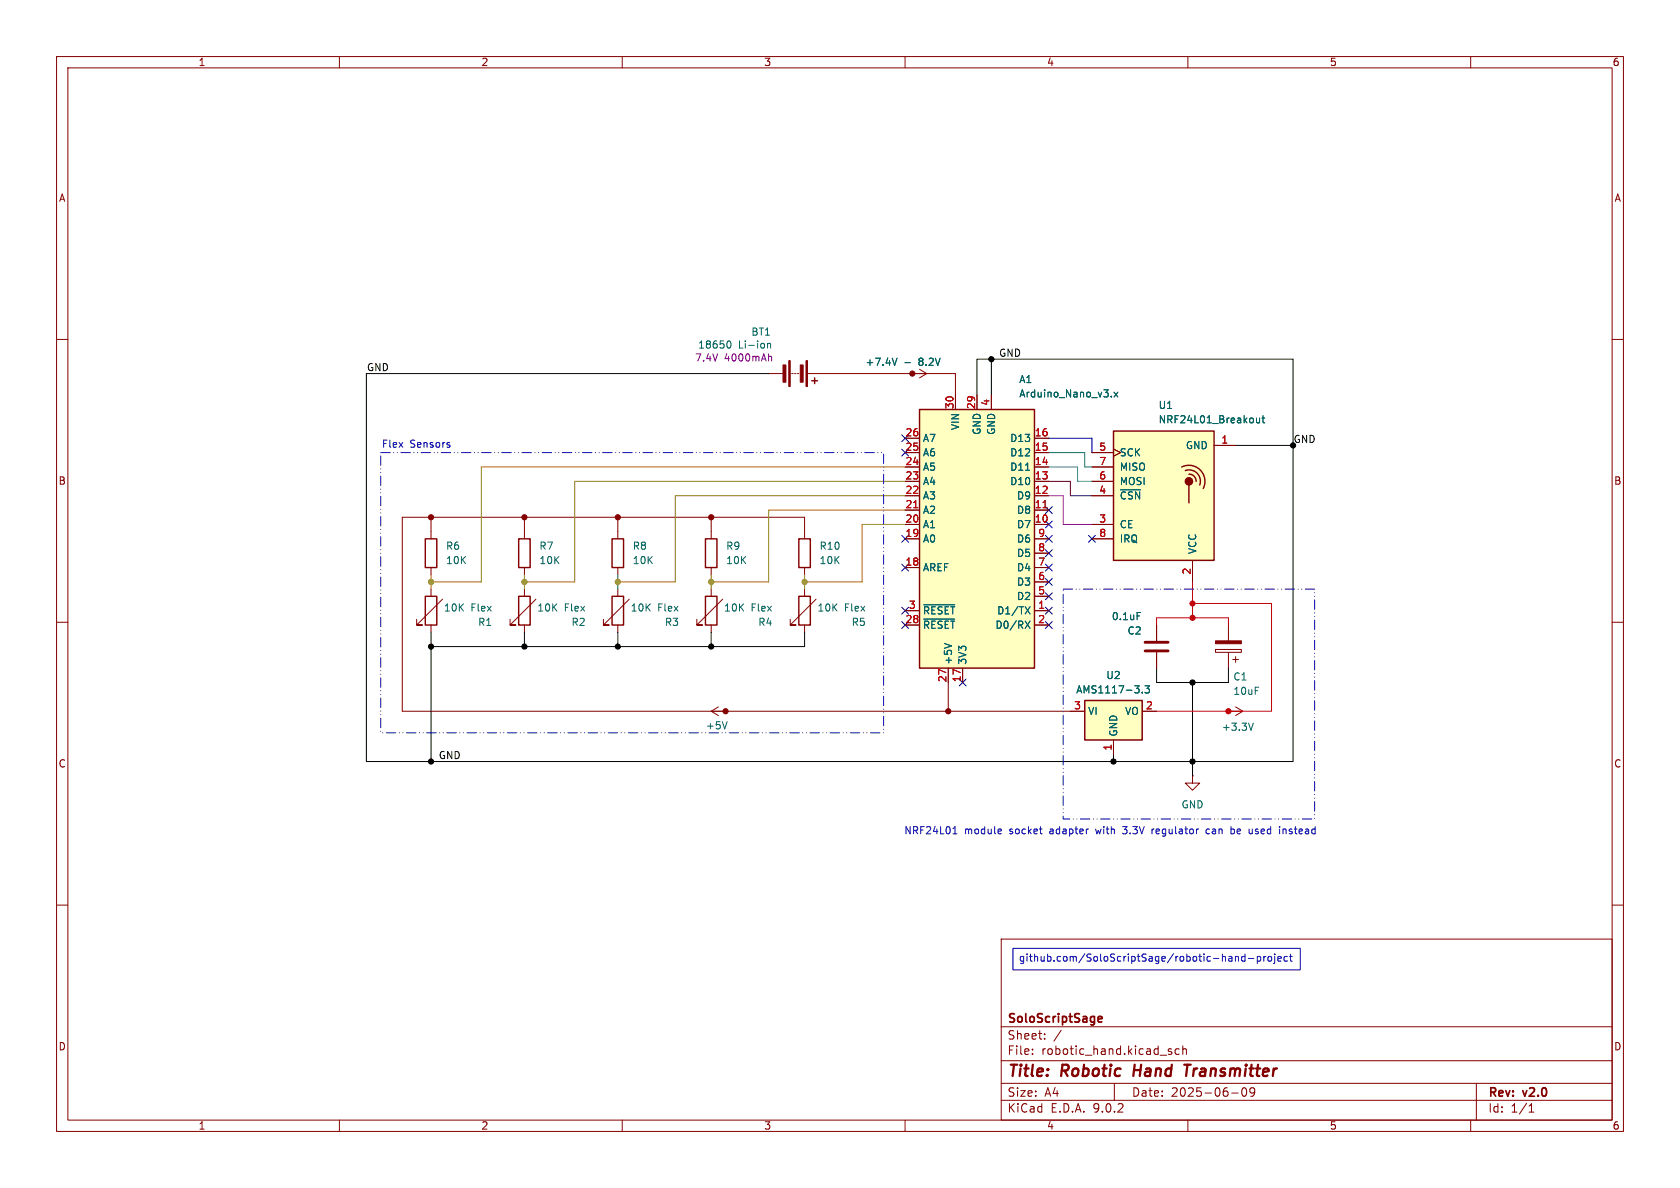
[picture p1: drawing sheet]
<svg xmlns="http://www.w3.org/2000/svg" width="297mm" height="210mm" viewBox="0 0 297 210" stroke-linecap="round" stroke-linejoin="round" font-family="sans-serif">
<g fill="none" stroke="#840000" stroke-width=".18">
<path d="M10 10h277v190h-277zM12 12h273v186h-273zM60 10v2M110 10v2M160 10v2M210 10v2M260 10v2M10 60h2M285 60h2M125.7 94v1.3M10 110h2M76.2 104.1v1.3"/>
<path d="M76.2 110.5v1.3M78.2 105.9l-4.5 4.6h1h-1v-1M125.7 100.3v1.3M125.7 104.1v1.3M125.7 110.5v1.3M127.8 105.9l-4.6 4.6h1h-1v-1M142.2 104.1v1.3M142.2 110.5v1.3M144.3 105.9l-4.6 4.6h1h-1v-1M204.5 110.5v2.8M204.5 115.3v2.8M285 110h2"/>
<path d="M125.7 125.7l1.3 .8M125.7 125.7h2.6M127 125l-1.3 .7M128.3 125.7h.1M217.2 125.7h.1M217.2 125.7h2.5M218.4 125l1.3 .7M219.7 125.7l-1.3 .8M10 160h2M177 166h108v32h-108zM285 160h2M60 198v2"/>
<path d="M110 198v2M160 198v2M177 194.5h108M177 191.5h108M177 187.5h108M177 181.5h108M182.5 186.3v.1M182.5 185.5v.1M184.7 183.6v.1M184.7 182.8v.1M187.6 182.1l-1.3 2M197 191.5v3"/>
<path d="M206.6 185.8l.5 .2 .1 .2-.2 .2-.5-.1M206.6 185.5h.5M208.5 185.5l-.5-.1-.3 .3v.4l.2 .2h.6M209.1 185.5l.2-.1 .4 .1v.9M209.1 184.9v1.5M210 198v2M217.7 193.2h1.2M219.7 192.4l.2-.1a.81 .81 0 0 1 .6 .6 .81 .81 0 0 1-.3 .8l-.2 .1a.81 .81 0 0 1-.3-1.4zM221.8 192.9l-.3 .3h-.3l-.2-.3 .1-.5 .4-.1 .2 .1a.99 .99 0 0 1-.3 1.4h-.3M260 198v2M261 191.5v6.5M270.3 196.6h.9"/>
<path d="M270.3 195.5l.4-.4v1.5"/>
</g>
<path d="M200.6 188.2l-.3 2M209.4 188.2h1.1M209.9 188.2l-.2 2" fill="none" stroke="#840000" stroke-width=".4"/>
<path d="M194.1 180.2l.7-.2v-.2l-.5-.1-.2 .2 .1 .7h.6" fill="none" stroke="#840000" stroke-width=".3"/>
<path d="M124.7 95.3h2v5h-2zM75.2 105.4h2v5.1h-2zM124.7 105.4h2v5.1h-2zM141.2 105.4h2.1v5.1h-2.1z" fill="none" stroke="#840000" stroke-width=".25"/>
<path d="M201 108.3h.6M128.5 127.6l-.4 1.2M221.6 127.8l-.4 1.3" fill="none" stroke="#006464" stroke-width=".18"/>
<path d="M202.4 113.5h4.1M202.4 115.1h4.1" fill="none" stroke="#840000" stroke-width=".51"/>
<path d="M191.8 123.8h10.1v7h-10.1z" fill="#ffffc2"/>
<path d="M143.5 67.3h1M144 66.8v1M75.2 95.3h2v5h-2zM91.7 95.3h2v5h-2zM108.2 95.3h2v5h-2zM91.7 105.4h2v5.1h-2zM108.2 105.4h2v5.1h-2zM191.8 123.8h10.1v7h-10.1z" fill="none" stroke="#840000" stroke-width=".25"/>
<g fill="none" stroke="#840000" stroke-width=".18">
<path d="M135.9 66h2.5M140 66h.2M140.5 66h.2M141 66h.2M142.7 66h3.3M161.3 66h.1M161.3 66h2.5M162.6 65.3l1.2 .7M163.8 66l-1.2 .8M76.2 94v1.3M92.7 94v1.3M109.2 94v1.3"/>
<path d="M76.2 100.3v1.3M92.7 100.3v1.3M92.7 104.1v1.3M92.7 110.5v1.3M94.7 105.9l-4.5 4.6h1h-1v-1M109.2 100.3v1.3M109.2 104.1v1.3M109.2 110.5v1.3M111.3 105.9l-4.6 4.6h1h-1v-1M214.9 114.8h4.6v.5h-4.6zM217.2 110.5v2.8M217.2 115.3v2.8"/>
<path d="M217.9 116.6h1M218.4 116.1v1M189.2 125.7h2.6M196.8 130.8v2.6M201.9 125.7h2.6M210.8 137.2v1.2h1.3l-1.3 1.3-1.3-1.3h1.3M210.8 137.2h.1"/>
</g>
<path d="M128.7 60.3h.1a.68 .68 0 0 1 .4 .6 .68 .68 0 0 1-.4 .6h-.1M135.7 60.7v.8M135.7 60.8l.2-.1 .3 .1v.7M158.6 63.3l-.4 1.3M160 64.1h.9M201.9 122.4v.1M202.4 121.2h.8l-.4 .5 .3 .1v.6l-.1 .1-.6-.1" fill="none" stroke="#006464" stroke-width=".18"/>
<g fill="#840000" stroke="#840000" stroke-width=".18">
<path d="M142.5 63.8h.2v4.5h-.2z"/>
<path d="M139.4 63.8h.3v4.5h-.3z"/>
<path d="M141.5 64.5h.5v3.1h-.5z"/>
<path d="M138.4 64.5h.5v3.1h-.5z"/>
<path d="M214.9 113.3h4.6v.5h-4.6z"/>
</g>
<path d="M136.1 63l.3 .2v.6" fill="none" stroke="#840084" stroke-width=".18"/>
<path d="M196.8 76.2h17.8v22.9h-17.8z" fill="#ffffc2"/>
<path d="M196.8 76.2h17.8v22.9h-17.8zM141.2 95.3h2.1v5h-2.1zM208.9 82.6a2.84 2.84 0 0 1 3.3 .5 2.84 2.84 0 0 1 .5 3.3M209.5 83.2a1.99 1.99 0 0 1 2.1 .5 1.99 1.99 0 0 1 .5 2M210.2 83.8a1.23 1.23 0 0 1 1.3 1.3M210.2 85.7v3.2" fill="none" stroke="#840000" stroke-width=".25"/>
<circle cx="210.2" cy="85.1" r=".63" fill="#840000" stroke="#840000" stroke-width=".25"/>
<path d="M196.8 79.4l1.3 .6-1.3 .6M214.6 78.7h3.8M142.2 94v1.3M193 80h3.8M193 82.6h3.8M193 85.1h3.8M193 87.6h3.8M193 92.7h3.8M193 95.3h3.8M210.8 99.1v3.8M142.2 100.3v1.3" fill="none" stroke="#840000" stroke-width=".18"/>
<path d="M222.1 73.9l.1 .8h.3l.2-.1M222.7 73.9v.8M223.1 73.9h.5M223.3 73.5v1.1l.3 .1M198.1 86.6h3.5" fill="none" stroke="#006464" stroke-width=".18"/>
<path d="M162.6 72.4h20.3v45.7h-20.3z" fill="#ffffc2"/>
<path d="M162.6 72.4h20.3v45.7h-20.3z" fill="none" stroke="#840000" stroke-width=".25"/>
<g fill="none" stroke="#840000" stroke-width=".18">
<path d="M146 66h22.9v6.4M160 77.5h2.6M161.3 66h.1M172.7 69.9v2.5M175.3 69.9v2.5M182.9 77.5h2.5M196.8 79.4l1.3 .6-1.3 .6M214.6 78.7h3.8M76.2 91.4v2.6M92.7 91.4v2.6M109.2 91.4v2.6M125.7 91.4v2.6"/>
<path d="M142.2 94v-2.6h-71.1v34.3h120.7M160 95.3h2.6M160 92.7h2.6M160 90.2h2.6M160 87.6h2.6M160 85.1h2.6M160 82.6h2.6M160 80h2.6M182.9 97.8h2.5M182.9 95.3h2.5M182.9 92.7h2.5M182.9 90.2h2.5"/>
<path d="M182.9 87.6h2.5M182.9 85.1h2.5M182.9 82.6h2.5M182.9 80h2.5M193 95.3h3.8M193 92.7h3.8M193 87.6h3.8M193 85.1h3.8M193 82.6h3.8M193 80h3.8M210.8 99.1v3.8M160 110.5h2.6"/>
<path d="M160 108h2.6M160 100.3h2.6M167.6 118.1v7.6M170.2 118.1v2.6M182.9 110.5h2.5M182.9 108h2.5M182.9 105.4h2.5M182.9 102.9h2.5M182.9 100.3h2.5M204.5 110.5v2.8M204.5 115.3v2.8M196.8 130.8v2.6"/>
<path d="M201.9 125.7h2.6"/>
</g>
<g fill="none" stroke="#006464" stroke-width=".18">
<path d="M158.6 63.3l-.4 1.3M160 64.1h.9M196.5 70.1v.1M196.9 69.3l.7 .9M197.6 69.3l-.7 .9M222.1 73.9l.1 .8h.3l.2-.1M222.7 73.9v.8M223.1 73.9h.5M223.3 73.5v1.1l.3 .1M181.3 83.1h.7M198.1 86.6h3.5M163.3 109.4h5.5"/>
<path d="M163.3 106.9h5.5M166.9 113.8l1.3 .4M181.2 109.8l.9 1.3M181.2 107.3l.9 1.2M182.1 109.8l-.9 1.3M182.1 107.3l-.9 1.2M201 108.3h.6M201.9 122.4v.1M202.4 121.2h.8l-.4 .5 .3 .1v.6l-.1 .1-.6-.1"/>
</g>
<path d="M161.5 89.8h.8M184.4 89.8h.7" fill="none" stroke="#a90000" stroke-width=".18"/>
<path d="M160 82.6h-74.9v20.3h-8.9M160 85.1h-58.4v17.8h-8.9M160 87.6h-40.6v15.3h-10.2M160 90.2h-24.1v12.7h-10.2M160 92.7h-7.6v10.2h-10.2M76.2 101.6v2.5M92.7 101.6v2.5M125.7 101.6v2.5M142.2 101.6v2.5" fill="none" stroke="#848400" stroke-width=".18"/>
<path d="M135.9 66h-71.1v68.6h163.8v-71.1h-55.9v6.4M175.3 63.5v6.4M218.4 78.7h10.2M76.2 111.8v22.8M92.7 111.8v2.5M109.2 111.8v2.5M125.7 111.8v2.5M142.2 111.8v2.5h-66M204.5 118.1v2.6h12.7v-2.6M196.8 133.4v1.2M210.8 120.7v16.5" fill="none" stroke="#000" stroke-width=".18"/>
<path d="M204.5 110.5v-1.3h12.7v1.3M210.8 106.7h14v19h-20.3M210.8 102.9v6.3" fill="none" stroke="#f00" stroke-width=".18"/>
<path d="M109.2 101.6v2.5" fill="none" stroke="#009600" stroke-width=".18"/>
<path d="M185.4 87.6h2.6v5.1h5" fill="none" stroke="#c200c2" stroke-width=".18"/>
<path d="M185.4 82.6h5.1v2.5h2.5" fill="none" stroke="#00c2c2" stroke-width=".18"/>
<g fill="none" stroke="#000084" stroke-width=".18">
<path d="M159.4 76.9l1.2 1.2M159.4 79.4l1.2 1.2M160.6 76.9l-1.2 1.2M160.6 79.4l-1.2 1.2M185.4 77.5h7.6v2.5M159.4 94.6l1.2 1.3M159.4 99.7l1.2 1.2M160.6 94.6l-1.2 1.3M160.6 99.7l-1.2 1.2M184.8 94.6l1.2 1.3M184.8 97.2l1.2 1.2M184.8 89.6l1.2 1.2"/>
<path d="M184.8 92.1l1.2 1.2M184.8 99.7l1.2 1.2M186 94.6l-1.2 1.3M186 97.2l-1.2 1.2M186 89.6l-1.2 1.2M186 92.1l-1.2 1.2M186 99.7l-1.2 1.2M192.4 94.6l1.2 1.3M193.6 94.6l-1.2 1.3M159.4 107.3l1.2 1.3M159.4 109.9l1.2 1.2M160.6 107.3l-1.2 1.3"/>
<path d="M160.6 109.9l-1.2 1.2M184.8 104.8l1.2 1.2M184.8 109.9l1.2 1.2M184.8 102.3l1.2 1.2M184.8 107.3l1.2 1.3M186 104.8l-1.2 1.2M186 109.9l-1.2 1.2M186 102.3l-1.2 1.2M186 107.3l-1.2 1.3M169.6 120l1.2 1.3M170.8 120l-1.2 1.3"/>
</g>
<path d="M185.4 80h6.4v2.6h1.2" fill="none" stroke="#008484" stroke-width=".18"/>
<path d="M185.4 85.1h3.8v2.5h3.8" fill="none" stroke="#480048" stroke-width=".18"/>
<g fill="none" stroke="#0000c2" stroke-width=".18">
<path d="M79.5 78.7v.3M168.5 147.4h.7M168.6 146.4l.2-.3v1.3M176.6 146.5l.4 .1 .1 .3-.7 .1M177 147.3l-.4 .1M198.5 146.1h.7M198.5 147.3l.1 .1M203.7 146.5v.9M204 146.5l-.3 .3M213.8 146.6l-.3-.1-.3 .3 .1 .5h.5M217.6 146.6l.4-.1 .2 .3-.1 .5h-.5M221.4 146.5v.9"/>
<path d="M221.4 147.3h-.1M226.8 146.7l.4-.2 .2 .2M226.8 146.5v.9M179.1 167.6h50.8v3.9h-50.8zM218.4 169.1v.8M218.4 169.2l.2-.1h.3v.8M220.1 169.1h-.4l-.2 .2 .1 .6h.5M220.1 168.6v1.3M220.7 169.4h1M222.3 169.1h.3l.3 .2-.1 .6h-.5M222.3 169.1v1.2M223.4 169.1v.8"/>
<path d="M223.8 169.1l-.4 .2M224.2 169.2l.2-.1 .4 .1v.5l-.1 .2h-.3l-.2-.1zM225.4 168.6v.2M225.4 169.1v1.1l-.3 .1M225.9 169.5l.6-.1-.1-.3h-.3l-.2 .1 .1 .7h.4M227.6 169.1h-.4l-.2 .2 .1 .6h.5M228 169.1h.4M228.1 168.6v1.1l.3 .2"/>
</g>
<path d="M67.3 80h88.9v49.5h-88.9zM188 104.1h44.4v40.7h-44.4z" fill="none" stroke="#0000c2" stroke-width=".18" stroke-dasharray="1.7 .6 0 .6 0 .6"/>
<g fill="#840000" stroke="#840000" stroke-width=".18">
<circle cx="128.3" cy="125.7" r=".46"/>
<circle cx="161.3" cy="66" r=".46"/>
<circle cx="167.6" cy="125.7" r=".46"/>
<circle cx="76.2" cy="91.4" r=".46"/>
<circle cx="92.7" cy="91.4" r=".46"/>
<circle cx="109.2" cy="91.4" r=".46"/>
<circle cx="125.7" cy="91.4" r=".46"/>
</g>
<g fill="#000" stroke="#000" stroke-width=".18">
<circle cx="175.3" cy="63.5" r=".46"/>
<circle cx="228.6" cy="78.7" r=".46"/>
<circle cx="76.2" cy="114.3" r=".46"/>
<circle cx="92.7" cy="114.3" r=".46"/>
<circle cx="109.2" cy="114.3" r=".46"/>
<circle cx="125.7" cy="114.3" r=".46"/>
<circle cx="76.2" cy="134.6" r=".46"/>
<circle cx="196.8" cy="134.6" r=".46"/>
<circle cx="210.8" cy="134.6" r=".46"/>
<circle cx="210.8" cy="120.7" r=".46"/>
</g>
<g fill="#848400" stroke="#848400" stroke-width=".18">
<circle cx="76.2" cy="102.9" r=".46"/>
<circle cx="92.7" cy="102.9" r=".46"/>
<circle cx="125.7" cy="102.9" r=".46"/>
<circle cx="109.2" cy="102.9" r=".46"/>
<circle cx="142.2" cy="102.9" r=".46"/>
</g>
<g fill="#f00" stroke="#f00" stroke-width=".18">
<circle cx="210.8" cy="106.7" r=".46"/>
<circle cx="217.2" cy="125.7" r=".46"/>
<circle cx="210.8" cy="109.2" r=".46"/>
</g>
<g font-size="2.8" fill="#840000">
<text x="178" y="190.9">Title:</text>
<text x="187.7" y="190.9">Robotic</text>
<text x="201.2" y="190.9">Hand</text>
<text x="211.1" y="190.9">Transmitter</text>
</g>
<g font-size="2.1" fill="#840000">
<text x="178" y="184">Sheet:</text>
<text x="178" y="181.2">SoloScriptSage</text>
<text x="178" y="186.7">File:</text>
<text x="184.1" y="186.7">robotic_hand.kicad_sch</text>
<text x="178" y="196.9">KiCad</text>
<text x="178" y="194.1">Size:</text>
<text x="184.7" y="194.1">A4</text>
<text x="185.7" y="196.9">E.D.A.</text>
<text x="193.3" y="196.9">9.0.2</text>
<text x="200" y="194.1">Date:</text>
<text x="207" y="194.1">2025-06-09</text>
<text x="263" y="194.3">Rev:</text>
<text x="263" y="196.9">Id:</text>
<text x="267.1" y="196.9">1/1</text>
<text x="269.4" y="194.3">v2.0</text>
</g>
<g font-size="1.8" fill="#840000">
<text x="35" y="11.9">1</text>
<text x="85" y="11.9">2</text>
<text x="135" y="11.9">3</text>
<text x="185" y="11.9">4</text>
<text x="235" y="11.9">5</text>
<text x="285" y="11.9">6</text>
<text x="10.3" y="35.9">A</text>
<text x="285.3" y="35.9">A</text>
<text x="10.3" y="85.9">B</text>
<text x="285.3" y="85.9">B</text>
<text x="10.3" y="135.9">C</text>
<text x="285.3" y="135.9">C</text>
<text x="10.3" y="185.9">D</text>
<text x="285.3" y="185.9">D</text>
<text x="35" y="199.9">1</text>
<text x="85" y="199.9">2</text>
<text x="135" y="199.9">3</text>
<text x="185" y="199.9">4</text>
<text x="235" y="199.9">5</text>
<text x="285" y="199.9">6</text>
</g>
<g font-size="1.8" fill="#006464">
<text x="132.7" y="59.5">BT1</text>
<text x="123.3" y="61.8">18650</text>
<text x="130.5" y="61.8">Li-ion</text>
<text x="152.9" y="64.9">+7.4V</text>
<text x="162.5" y="64.9">8.2V</text>
<text x="180.1" y="67.9">A1</text>
<text x="180.1" y="70.5">Arduino_Nano_v3.x</text>
<text x="169.8" y="76.1" transform="rotate(-90 169.8 76.1)">VIN</text>
<text x="173.6" y="77" transform="rotate(-90 173.6 77)">GND</text>
<text x="176.1" y="77" transform="rotate(-90 176.1 77)">GND</text>
<text x="204.7" y="72.5">U1</text>
<text x="204.7" y="75">NRF24L01_Breakout</text>
<text x="163.1" y="83.4">A5</text>
<text x="163.1" y="80.9">A6</text>
<text x="163.1" y="78.3">A7</text>
<text x="178.5" y="83.4">D11</text>
<text x="178.5" y="80.9">D12</text>
<text x="178.5" y="78.3">D13</text>
<text x="197.9" y="80.9">SCK</text>
<text x="197.9" y="83.4">MISO</text>
<text x="209.5" y="79.6">GND</text>
<text x="163.1" y="88.5">A3</text>
<text x="163.1" y="86">A4</text>
<text x="178.5" y="86">D10</text>
<text x="179.7" y="88.5">D9</text>
<text x="197.9" y="86">MOSI</text>
<text x="197.9" y="88.5">~{CSN}</text>
<text x="163.1" y="93.6">A1</text>
<text x="163.1" y="91">A2</text>
<text x="179.7" y="93.6">D7</text>
<text x="179.7" y="91">D8</text>
<text x="197.9" y="93.6">CE</text>
<text x="78.7" y="97.4">R6</text>
<text x="78.7" y="99.9">10K</text>
<text x="95.3" y="97.4">R7</text>
<text x="95.3" y="99.9">10K</text>
<text x="111.8" y="97.4">R8</text>
<text x="111.8" y="99.9">10K</text>
<text x="128.3" y="97.4">R9</text>
<text x="128.3" y="99.9">10K</text>
<text x="144.8" y="97.4">R10</text>
<text x="144.8" y="99.9">10K</text>
<text x="163.1" y="101.2">AREF</text>
<text x="163.1" y="96.1">A0</text>
<text x="179.7" y="101.2">D4</text>
<text x="179.7" y="98.7">D5</text>
<text x="179.7" y="96.1">D6</text>
<text x="197.9" y="96.1">IRQ</text>
<text x="211.7" y="98" transform="rotate(-90 211.7 98)">VCC</text>
<text x="179.7" y="106.3">D2</text>
<text x="179.7" y="103.7">D3</text>
<text x="78.4" y="108.3">10K</text>
<text x="83.2" y="108.3">Flex</text>
<text x="84.4" y="110.8">R1</text>
<text x="94.9" y="108.3">10K</text>
<text x="99.8" y="108.3">Flex</text>
<text x="100.9" y="110.8">R2</text>
<text x="111.4" y="108.3">10K</text>
<text x="116.3" y="108.3">Flex</text>
<text x="117.4" y="110.8">R3</text>
<text x="127.9" y="108.3">10K</text>
<text x="132.8" y="108.3">Flex</text>
<text x="134" y="110.8">R4</text>
<text x="144.4" y="108.3">10K</text>
<text x="149.3" y="108.3">Flex</text>
<text x="150.5" y="110.8">R5</text>
<text x="163.1" y="111.4">~{RESET}</text>
<text x="163.1" y="108.8">~{RESET}</text>
<text x="175.9" y="111.4">D0/RX</text>
<text x="176.2" y="108.8">D1/TX</text>
<text x="196.5" y="109.8">0.1uF</text>
<text x="199.2" y="112.4">C2</text>
<text x="168.5" y="117.6" transform="rotate(-90 168.5 117.6)">+5V</text>
<text x="171" y="117.6" transform="rotate(-90 171 117.6)">3V3</text>
<text x="190.2" y="122.8">AMS1117-3.3</text>
<text x="195.5" y="120.2">U2</text>
<text x="217.9" y="120.5">C1</text>
<text x="217.9" y="123">10uF</text>
<text x="124.7" y="129.1">+5V</text>
<text x="192.3" y="126.6">VI</text>
<text x="197.7" y="130.3" transform="rotate(-90 197.7 130.3)">GND</text>
<text x="198.8" y="126.6">VO</text>
<text x="215.9" y="129.4">+3.3V</text>
<text x="208.8" y="143.1">GND</text>
</g>
<g font-size="1.8" fill="#0f0f0f">
<text x="64.8" y="65.7">GND</text>
<text x="176.5" y="63.2">GND</text>
<text x="228.6" y="78.4">GND</text>
<text x="77.5" y="134.3">GND</text>
</g>
<g font-size="1.8" fill="#840084">
<text x="122.8" y="64.1">7.4V</text>
<text x="128.1" y="64.1">4000mAh</text>
</g>
<g font-size="1.8" fill="#a90000">
<text x="175" y="71.8" transform="rotate(-90 175 71.8)">4</text>
<text x="160" y="77.2">26</text>
<text x="168.7" y="72.4" transform="rotate(-90 168.7 72.4)">30</text>
<text x="172.5" y="72.4" transform="rotate(-90 172.5 72.4)">29</text>
<text x="182.8" y="77.2">16</text>
<text x="160" y="82.3">24</text>
<text x="160" y="79.8">25</text>
<text x="182.8" y="82.3">14</text>
<text x="182.8" y="79.8">15</text>
<text x="194.2" y="79.8">5</text>
<text x="194.2" y="82.3">7</text>
<text x="215.8" y="78.5">1</text>
<text x="160" y="89.9">21</text>
<text x="160" y="87.4">22</text>
<text x="160" y="84.8">23</text>
<text x="182.8" y="89.9">11</text>
<text x="182.8" y="87.4">12</text>
<text x="182.8" y="84.8">13</text>
<text x="194.2" y="84.8">6</text>
<text x="194.2" y="87.4">4</text>
<text x="160" y="95">19</text>
<text x="160" y="92.5">20</text>
<text x="182.8" y="92.5">10</text>
<text x="183.4" y="95">9</text>
<text x="194.2" y="92.5">3</text>
<text x="194.2" y="95">8</text>
<text x="160" y="100.1">18</text>
<text x="183.4" y="100.1">7</text>
<text x="183.4" y="97.5">8</text>
<text x="210.6" y="101.7" transform="rotate(-90 210.6 101.7)">2</text>
<text x="160.6" y="107.7">3</text>
<text x="183.4" y="107.7">1</text>
<text x="183.4" y="105.2">5</text>
<text x="183.4" y="102.6">6</text>
<text x="160" y="110.2">28</text>
<text x="183.4" y="110.2">2</text>
<text x="167.4" y="120.7" transform="rotate(-90 167.4 120.7)">27</text>
<text x="169.9" y="120.7" transform="rotate(-90 169.9 120.7)">17</text>
<text x="189.8" y="125.5">3</text>
<text x="202.5" y="125.5">2</text>
<text x="196.6" y="132.8" transform="rotate(-90 196.6 132.8)">1</text>
</g>
<g font-size="1.8" fill="#0000c2">
<text x="67.4" y="79.4">Flex</text>
<text x="72.5" y="79.4">Sensors</text>
<text x="159.8" y="147.7">NRF24L01</text>
<text x="170.5" y="147.7">module</text>
<text x="178.6" y="147.7">socket</text>
<text x="185.8" y="147.7">adapter</text>
<text x="194.2" y="147.7">with</text>
<text x="199.2" y="147.7">3.3V</text>
<text x="204.5" y="147.7">regulator</text>
<text x="214.3" y="147.7">can</text>
<text x="218.9" y="147.7">be</text>
<text x="222.3" y="147.7">used</text>
<text x="227.8" y="147.7">instead</text>
<text x="180" y="170.3">github.com/SoloScriptSage/robotic-hand-project</text>
</g>
</svg>
